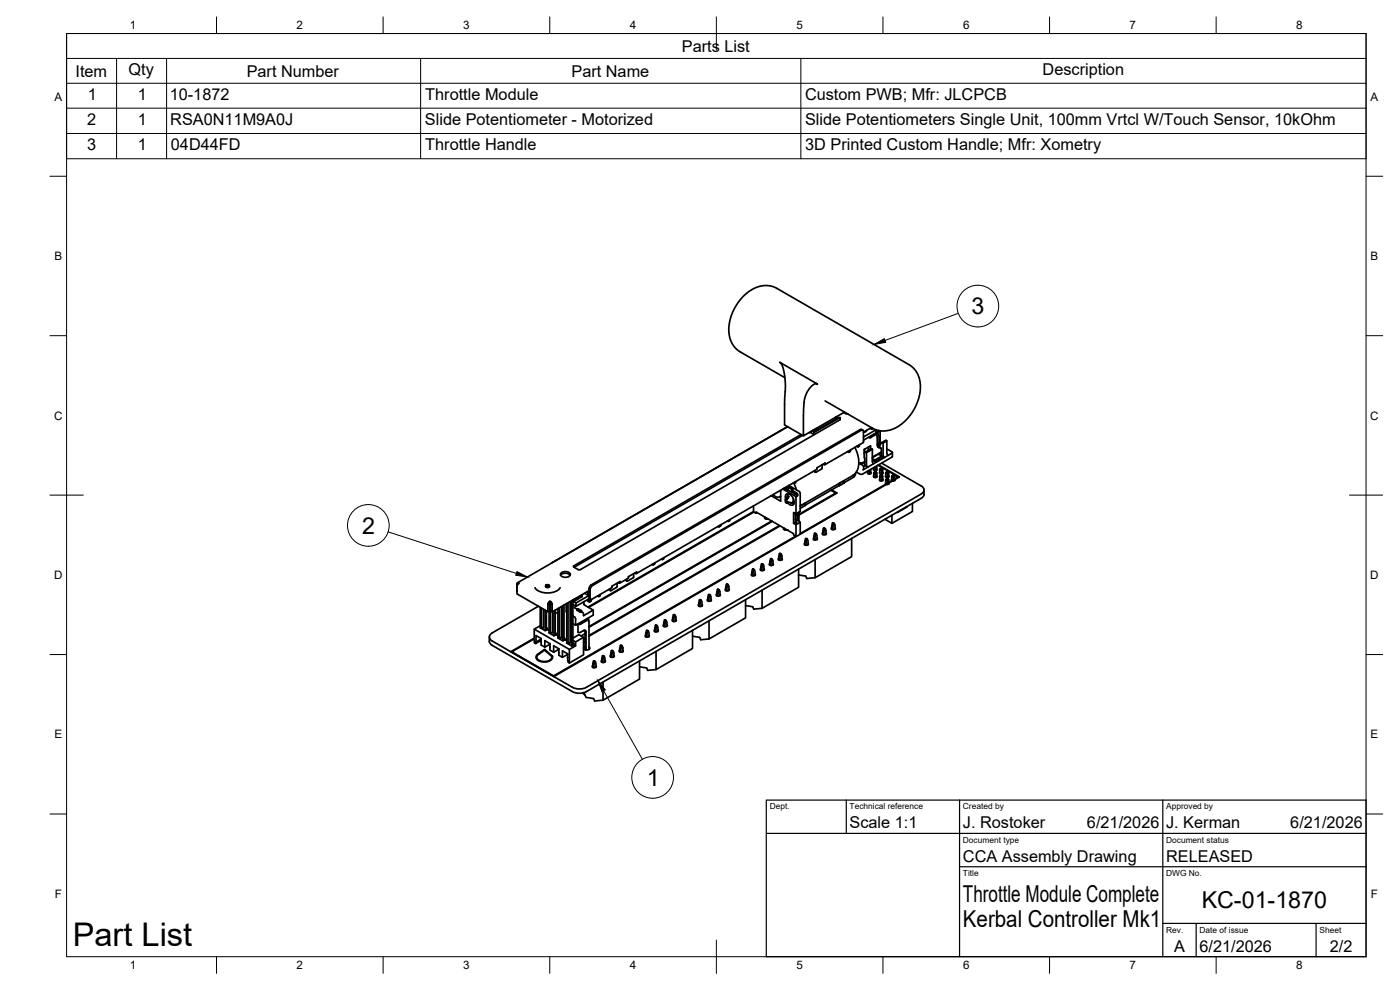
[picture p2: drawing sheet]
<svg xmlns="http://www.w3.org/2000/svg" width="420mm" height="297mm" viewBox="0 0 420 297" stroke-linecap="round" stroke-linejoin="round" font-family="sans-serif">
<!-- layer: Visible -->
<g fill="none" stroke="#000" stroke-width=".51">
<path d="M235.5 113.3l-13.9-8.1-1.6-1.7-.9-2-.4-1.9 .2-2.5 .6-2.6 1.1-2.3 1.1-1.7 1.7-1.9 2.3-1.7 1.9-.9 1.5-.3h1.6l2.4 .8 39.8 23 1.8 1.7 1.3 2.6 .2 1.7-.1 2.6-.6 2.2-1.1 2.5-1.7 2.4-1.9 1.9-1.8 1.2-2 .8-2.3 .2-2.1-.4-15-8.6M235.5 121.4v6.1l5.6 3.3M235.5 121.3l.2-5-.2-3.5-.7-3-.8-1.1 11.4 6.6-.9-.1-1.1 .8-1 1.4-.8 1.7-.4 3.6-.1 8.1 12.3-7.2M236.3 128l-70.8 40.9M236.4 128l-81.1 46.9M240.4 130.4l-68.2 39.4M240.9 130.6l-68.6 39.6M242.8 129.8h.5l.9 .5M243.3 129.5v.3M243.8 129.3l.5 .2-.1 1M244.6 128.7l.5 .3M246.7 139.5v1.2l-1.8 1"/>
<path d="M247.1 139.3h.5v-.4l-2.4 1.5-.1 .4M250.7 125.2v.6l.6-.4M250.8 125.1l.5 .3M251.1 125l.6 .3h.4M251.3 125.4l-6.8 4-.5-.3 .5 .2 .6-.3v-.5M252 126l-77.8 44.9h-.7l-1.3-.7v-.5M252.1 125.9v-.6l-7.9 4.5M252.1 125.6l-.1 .4M253.2 123.8l1.3 .4M254.1 124l-.3 .1M254.3 135.5l.4 .2M254.8 135.2l-.1 .5 .5-.4"/>
<path d="M255.4 134.9l-.2 .4M256.6 134.2l.7 2 .4 2.3-.1 1.8-1 1.9-16.4 9.6M257.2 133.9l.3 .2M257.3 133.8l.3 .2M257.8 133.5l.2 .3-.4 .2M258.4 139.1l-.1 .2M258.6 128.9l.3 .2M258.6 128.9h-.5l-80.6 46.6M259.1 131.1l3.8-2.1v.9l-3.8 2.2M259.1 129.5v3.1M259.2 132.5l-.2 .3-11.5 6.6M259.2 129.5l-.2-.4h-.5l-80.7 46.6-.5 .5-.2 .7"/>
<path d="M259.4 134.9v1.1M259.4 134.8v.1M259.5 134.8v1.1M259.5 139.6l-.4 .2M259.5 138.5l-1.1 .6v-.3l-.7 .4M259.5 138.6l-1.1 .7M259.6 135.7l.4 .1v3.7l.4 .6-.9-.5-.1-3.6zM259.6 135.7l1.8-1 .4 .1v3.7M260.6 134.1v1M260.7 134.1v1M261.1 128.5l.5 .2 .4-.1M261.3 134.7v-.9l-1.9 1"/>
<path d="M261.3 130.9v.4l-.6-.1M261.5 128.3l-2.3 1.4 .6-.2 .2-.4M261.8 137.6l.8 .4v.5M261.8 134.8l-1.8 1M261.8 138.5l.4 .6M262.8 130l-1.5 .9M263 130.2l.2 .5 .1 2.7a.84 .84 0 0 0 1 1M263.1 139.8v1.3M263.3 131.1l.2 1.1-.2 1.3M263.4 129.9l.6 2a2.14 2.14 0 0 1-.7 1.9M263.4 133.8v.1M263.5 139.6l6.1 3.5-1.1 .6"/>
<path d="M263.6 129.2l-.7 .7M263.7 136.3l.9 .5-2 1.2M263.7 139.5l6.2 3.6M263.8 136.2v.1M263.9 129.2l-1 1.2-1.7 .9M264 134l-.5 .1M264 129.2l.1 4.2M264.1 133.6l-.7 .3 .3 .2M264.5 135.6l-2.7 1.6M264.5 135.8l-2.7 1.5M264.6 138.9l11.8 6.9M264.6 132.8l1.2-.6 .3 .1v3.7"/>
<path d="M265 136.7v-3.8l-.3-.1-.8 .9v.5l.6 .4v2.2M265 136.7l.4 .6-.8-.5v.5l-2 1.2-.8-.4M266.1 134.7l1.6 .9 .1 .2-8.8 5.2 .1-1.2-1.1-.7M266.1 132.3l-1.1 .6M266.2 136l.3 .6M267.8 135.8l-.1 1.3-8.9 5.2-.7-.1-1.1-.6M215.5 157.9l.3 .2M215.9 157.7l-.1 .4 .3-.2M216.4 157.4l-.3 .5M218.3 156.3l.2 .1M218.4 156.3l.3 .1M218.9 156l.2 .2-.4 .2"/>
<path d="M226.1 151.8v1.8M226.1 153.5l-49.6 28.6M226.2 153.6l.7 .4v-.4l11.3 6.5v.4l.6 .4-72.7 41.9-12.5-7.2 6.7-3.9M226.3 153.6l-49.6 28.7M227.2 153.8l-.3 .2M229.5 155.1l.2 .5 .8 .1M229.8 155.3v.4M231.6 156.3l-54.8 31.7M231.8 156.4l-55 31.8M232 148.4l1.3 .8 1-.3M233.9 157.7l-57.1 33M234.1 147.2l.2 .1v3.1l-2.9-1.7"/>
<path d="M234.1 157.8l-57.3 33.1M235 146.8l3.9 2.2v5.2l-.7-.4v3.2l.7 .4v3.5M235.2 158.4l.1 .5 .9 .1M235.3 146.5l.3 .1M235.4 146.5l-.4 .2M235.5 158.6v.4M235.7 146.6l3.7 2.1v-.2M235.7 146.2l-.1 .4 .3-.1M235.7 149.9l.1 .9zM235.7 149.9l.4-.6-.3 .7M235.8 149.8a1 1 0 0 1 .1-1.5 1 1 0 0 1 1.5 .3 1.91 1.91 0 0 1 .4 3l-.7-.1-.7-.7M236.1 149.3l.6-.3-.6 .8"/>
<path d="M236.1 146.2l.5 .2M236.1 146.2l-.1 .2M236.2 146l-.1 .2M236.5 149.5l-.4 .3v.8l1.6 .3M236.6 146.2l.2-.2 1.1 .6-.3 .2zM236.6 146.2v.9M236.6 148.2l-.3 .8M236.6 150.7l-.4 .3-.4-.2M236.7 148.2l-.5 1M236.7 145.7l3.1 1.7 .3 .4 .1 5.6-1.3 .8M236.7 149l-.5 .4M236.8 145.7h.1"/>
<path d="M237.2 150.8l.6 .3h.5M237.6 146.8v.6l1.1 .6v.3v-.3l-1.1-.6v-.3M237.9 146.6l-.3 .5 1.4 .8 .4 .6M238.1 149.5l-.1 1.2-.3 .1M238.1 144.9l.3 .1M238.2 144.9l.8 2.1M238.7 154v2.7M238.7 155.9l.5 .3M238.7 144.5l.2 .3-.5 .2-.2-.2M238.9 157.4l1.3-.7v3.5M239 154.1v.4l.5-.1M239 156.1v.6"/>
<path d="M239 154.5l-.3-.2 .5 .3M239 156.7l.2 .3M239.1 157l-.4-.3-.5 .3M239.2 154.6l.3-.2v1.7l-.3 .1zM239.4 148.7l-.5 .3M239.8 153.7l.1 2.8M239.9 156.6l.3 .1M241.6 150.9l-1.4 1M241.7 151v.6l-1.5 .9M244.4 141.3v.1M244.4 141.4l.4 .3M244.7 141.1v.5l.2 .1"/>
<path d="M245.1 140.9l-54.1 31.2M246.9 159.3l.4 .2v1M247 159.8l-.2 .4 .7 .3 .5-.2-.1-.4M247.1 158.5l-.2 1.9M247.1 158.5l.6 .1M247.1 158.5l.4 .2M247.3 159.5l.4-.9 .2 1.7M249.4 147.1l1.4 .8-11 6.4M249.6 147l1.6 .9-11.4 6.6M249.6 157.7l.4 .2v1M249.6 158.3l-.2 .3 .8 .3 .5-.2-.1-.4M249.9 156.9l-.3 1.9"/>
<path d="M249.9 156.9l.5 .1M249.9 156.9l.3 .2M250 157.9l.4-.9 .2 1.8M251.9 145.1v.6M253.3 144.2l-1.4 .8v.7M253.4 144.3v.6l-11.7 6.6M256.1 143.2l-2.7 1.6M256.2 142.5l-.2 .1M256.7 142l-.1 .7-.5 .5M260.4 141.3v.8M260.4 141.7a.45 .45 0 0 0 .5 .6 .45 .45 0 0 0 .4-.6M260.9 141.1v1.1"/>
<path d="M261.3 140.8v1.3M262.2 140.3v.8M262.2 140.7a.45 .45 0 0 0 .5 .5 .45 .45 0 0 0 .4-.5M262.2 142.8a.45 .45 0 0 0 .5 .5 .45 .45 0 0 0 .4-.5M262.5 141.6h.3zM262.5 141.6l-.3 .2M262.7 141.7v.4l-.5-.3v1.4M262.7 140v1.2M262.8 141.6l.3 .2M263.1 143.2v-1.4l-.4 .3v1.2M264 141.7a.45 .45 0 0 0 .5 .6 .45 .45 0 0 0 .4-.6M264 143.8a.45 .45 0 0 0 .5 .5 .45 .45 0 0 0 .4-.5"/>
<path d="M264.3 140.5h.3zM264.3 142.6h.3zM264.3 140.5l-.3 .3M264.3 142.6l-.3 .3M264.5 140.6v.4l-.5-.2v1.3M264.5 142.7v.4l-.5-.2v1.3M264.6 140.5l.3 .3M264.6 142.6l.3 .3M264.9 142.1v-1.3l-.4 .2v1.2M264.9 144.2v-1.3l-.4 .2v1.2M265.8 144.8l.1 .4M265.9 145.3l-25.7 14.8"/>
<path d="M265.9 145.2l.2 .1M266.1 141.6h.3zM266.1 143.6h.3zM266.1 141.6l-.3 .2M266.1 143.6l-.3 .3M266.3 141.7v.4l-.5-.3v1.4M266.3 143.7v.5l-.5-.3v1.3M266.4 141.6l.3 .2M266.4 143.6l.3 .3M266.7 143.2v-1.4l-.4 .3v1.2M266.7 145.2v-1.3l-.4 .3v1.2M266.7 142.8a.45 .45 0 0 1-.4 .5 .45 .45 0 0 1-.5-.5"/>
<path d="M266.7 144.8v.4l-.6 .1-99.9 57.7M267.6 143.8l.1 .4M267.7 144.2l-1 .5M267.7 144.2l.2 .1M267.7 154.6v2.4l-2.1-1.2M267.9 144.3l-1.2 .5M267.9 142.6h.3zM267.9 142.6l-.3 .3M268.1 142.7v.4l-.5-.2v1.3M268.2 142.6l.3 .3M268.5 143.8v.4l-.6 .1M268.5 143.8l.1 .1"/>
<path d="M268.5 144.2v-1.3l-.4 .2v1.2M269.9 143l-1.3 .9M272 152.1h.2M272.2 152l-2.9 1.6M273.8 151v2.5l-6.1 3.5M276.4 149.5l-100.9 58.3-1.9 .2-1.8-.5-24.1-13.9-.6-.5-.2-.7M276.4 148.2l-100.4 58M276.4 145.8a1.29 1.29 0 0 1 .9 1.2 1.29 1.29 0 0 1-.9 1.2M277.3 147v1.6l-.9 .9M155.1 175.2l.1 2.3M155.1 175.2l.3-.3 .4 .2-.4 .2-.2 .6v2.3l9.2 5.3v-2.2l.5-.8M160.5 176.3l.6 .7 .9 .5 2.1 .4 2.8-.5 1.2-1.1"/>
<path d="M163.7 176l.6 .3 .6-.3M163.7 175.8v.2M163.8 175.7l.7-.3 .4 .4-.7 .3zM164.1 175.6l.3-.1 .3 .3-.5 .2-.2-.2zM164.9 175.8v.2M168.3 172.6a1.97 1.97 0 0 1 2.8 0M168.3 172a1.95 1.95 0 0 1 2.9 .2 1.67 1.67 0 0 1-2.9 .5zM172.4 179.8l.1 .5v-.4M174.7 178.4l-.1 .3-2.7 1.4-.3 .6v13.1l-1.5-.8v-11.9M174.7 178.5l-.1 .6-2.1 1.2M175.4 178l1 .6M176.7 179.7l-3.8 2.2"/>
<path d="M176.8 178.4l-.4 .2v-1.2l-10.7 6.2-.4-.2v-2.4h-.4M176.8 179.7h-.1M176.8 178.7l-3.9 2.2M177.1 176.9v3M177.1 179.9l-.2 .3-.6-.3M177.5 175.5l-.7 .8v3.4M177.6 179.8l-.3 .6-.4 .2 .2-.5M179.4 178.8l.3 .2M180 178.4l.2 .3-.5 .3-.2-.3M182.8 176.8l.4 .4M183.7 176.1l-.2 .3-6.5 3.8M185.2 175l-.1 1.2-1.7 1-.2-.1v-.5"/>
<path d="M185.5 174.8l.4 .2 .2-.5-2.5 1.4v.2M187.8 173.9l.4 .5M188.5 173.5l-2.5 1.4M190.2 172.1l-.1 1.2-1.8 1-.2-.1v-.5M190.5 171.9l.4 .2 .2-.5-2.5 1.4-.1 .5M195.7 169.4l.3 .1M196.6 168.8l-.6 .7 .1-.4M198.5 167.7l.3 .2M198.6 167.7l.1 .1M199.1 167.4l.2 .2-.6 .2M209.9 180l.6 .1-.4 .9-.4-.2 .2-.8 .4 .2M212.4 179.2v1.1"/>
<path d="M212.4 179.8l-.2 .3 .8 .3 .5-.2-.1-.4M212.6 178.4l.6 .1-.4 .9-.4-.2 .2-.8 .4 .2M212.8 179.4v1M213.2 178.5l.2 1.8M215.1 177.7l.4 .2v1M215.1 178.2l-.2 .4 .7 .3 .6-.3-.1-.3M215.3 176.9l-.2 1.9M215.3 176.9l.6 .1M215.3 176.9l.4 .2M215.5 177.9l.4-.9 .2 1.7M217.8 176.1l.4 .2v1M217.8 176.7l-.2 .3 .8 .3 .5-.2-.1-.4"/>
<path d="M218 175.3l-.2 1.9M218 175.3l.5 .1M218 175.3l.4 .2M218.2 176.3l.3-.9 .3 1.8M223.8 179.9v5.5l-11 6.3-2.5 .2-.3-.7-2.2-.3M225.6 171.6v1.1M225.7 172.1l-.2 .4 .7 .3 .5-.2-.1-.4M225.8 170.8l.6 .1-.4 .9-.4-.2 .2-.8 .4 .2M226 171.8v1M226.4 170.9l.2 1.7M228.3 170v1.1M228.3 170.6l-.2 .3 .8 .3 .5-.2-.1-.4"/>
<path d="M228.5 169.2l.6 .1-.4 .9-.4-.2 .2-.8 .4 .2M228.7 170.2v1M228.7 177.1v5.4M229.1 169.3l.2 1.8M231 168.5l.4 .2v1M231 169l-.2 .4 .8 .3 .5-.3-.1-.3M231.2 167.7l-.2 1.9M231.2 167.7l.6 .1M231.2 167.7l.4 .2M231.4 168.7l.4-.9 .2 1.7M233.7 166.9l.4 .2v1M233.7 167.5l-.2 .3 .8 .3 .5-.2-.1-.4"/>
<path d="M233.9 166.1l-.2 1.9M233.9 166.1l.6 .1M233.9 166.1l.4 .2M234.1 167.1l.4-.9 .2 1.8M239.7 170.8v5.4l-11 6.3-2.5 .3-.3-.8-2.1-.3M241.6 162.4v1.1M241.6 163l-.2 .3 .7 .3 .5-.2-.1-.4M241.8 161.6l.5 .1-.4 .9-.3-.2 .2-.8 .3 .2M241.9 162.6v1M242.3 161.7l.2 1.8M244.2 160.9v1.1M244.3 161.4l-.2 .3 .7 .3 .5-.2-.1-.4"/>
<path d="M244.5 160l.5 .2-.4 .8-.4-.1 .3-.9 .3 .3M244.6 161v1.1M244.6 167.9v5.4M245 160.2l.2 1.7M255.6 161.6v5.4l-11 6.3-2.5 .3-.3-.7-2.1-.4M146.9 191.1v1.3M160.3 191.5l-7 4M160.3 188.8l10.6 6M160.9 192.6v-1.9l1.5 .9v1.9l1.1 .7 1.6-.9M161.6 181.9l-13.9 8a1.29 1.29 0 0 0-.8 1.2 1.29 1.29 0 0 0 .8 1.2l24.1 13.9M161.7 196.3l1.7-1.2 2.1 1.8M161.7 196.3a1.08 1.08 0 0 0-.5 1.3 1.08 1.08 0 0 0 1.1 .7 2.65 2.65 0 0 0 3.3-1v-.4"/>
<path d="M161.7 196.3h.1M162.1 182.2v6.2l1.5 .8v-6.1M162.1 187.7l-1.8 1.1v4.1l.5 .2M162.1 188.3v.1M162.4 191.7l-1.6 .9v.5l1.6-1M162.4 192.6v.3M162.5 182.4v5.6l.2 .3h.3M163.1 188.3h-.1M163.2 182.8l-.1 5.5M163.5 194.2v-2l1.6 .9v2l1.1 .6 1.5-.9M164 188.3l.3 .2v.4l.5 .3M164 183.3v5.8"/>
<path d="M164.3 188.9l-.7 .3M164.8 189.9h.1M164.9 180.5l.2-.1 .4 .3 .2 .6M164.9 181l-.1 2.3-.4 .2M165.1 180.4v.5M165.1 194.1v.3M165.2 181.5v8l.3 .4 .3-.2v-6.2M165.3 181.4l-.5 .2M165.7 181.3v2.3M165.8 196.8v.1a1.68 1.68 0 0 1-2 1.7l-1.6-.1a1.23 1.23 0 0 1-1.2-.9 1.23 1.23 0 0 1 .5-1.4l1.9-1.3 2.4 1.9M166.2 195.7v-1.9l1.5 .9v1.9l1.1 .6 1.6-.9M166.3 183.3v7.5l-1.5-.9v-6.6"/>
<path d="M166.6 189.9l.3 .1v.4l.5 .3M166.6 183.7l.8 .4M166.6 183.1v7.5M166.9 190.4l-.6 .4M167.4 191.4h.1M167.7 195.6v.3M167.8 182.4v8.6l.2 .4h.3M168.4 191.4h-.1M168.5 182l-.1 9.4M168.9 181.7v10.6l-1.5-.9v-8.8M169.3 191.4l.3 .1v.4l.5 .3M169.3 181.6v10.5"/>
<path d="M169.6 191.9l-.7 .4M169.9 181.2l.2 2.5M170.1 183.8h.1M170.1 192.9v.1M170.4 197.2v.3M170.5 180.9v11.7l.2 .3h.3M171.1 180.5l-.1 12.4M171.6 193.8h.1M171.9 191.5l1.8-1.1 1.4 .8-2.4 1.4-.8-.5M171.9 192.9l.3 .2v.4l-.6 .3M171.9 187.1l.8 .5M171.9 180.5v13.2"/>
<path d="M172 180.4l.9 .5v1l-1-.5M172.2 193.5l.5 .3M172.3 182.1l.9 .7M172.4 180.2l-.5 .3M172.7 192.6v1.2l-1.8 1v4.1M173.1 182.8l1.1 .6 .3-.2-1-.6-.4 .2v.3l1.1 .6 .3-.2 .3 .2M174.2 183.4v.3M174.5 183.2v.4M175.1 191.2v5.3l-4.2 2.4-.4-.2-.1-.6v-1.9l-1.6-.9v1.9M175.2 180.6v.7M175.2 181.2l2.8 1.9-2.9 1.6v-.6l-.3-.4M175.5 189.1l.1 5.1 .3 .2v.6"/>
<path d="M175.6 190.1l-1.2 .7M175.6 194.1l-.5 .3M175.6 191.8l-.5 .3M175.6 192.6l-.5 .3M175.6 194.3v.7M176.1 186.2l-1.9 1.1h-.7M176.1 186.2l.5-.1 .2 .5-.1 8.3M176.3 186l.3 .1M176.3 186h-.5l-2.3 1.3v2.4l.5 .1 1.5-.7 .3 .2 .1 5.1M176.6 180.1l-.2 .3 .5 .2M176.6 185.4v.8M176.7 194l.3 .2a.97 .97 0 0 1-.7 .9 .97 .97 0 0 1-1-.3l-.2-.1"/>
<path d="M177.9 199.1v1.2M177.9 199.7l-.2 .3 .7 .3 .5-.2v-.3M178 183.1v1.5l-5.3 3v-2.1l-.8-.7M178.1 198.4l.5 .1-.4 .9-.3-.3 .2-.7 .4 .2M178.2 199.4v.9M178.6 198.5l.3 1.7M180.6 197.6v1.1M180.6 198.1l-.2 .4 .7 .3 .5-.2v-.4M180.8 196.8l.5 .1-.3 .9-.4-.2 .2-.8 .4 .2M181 197.8v1M181.3 196.9l.2 1.8M183.3 196l.3 .2v1"/>
<path d="M183.3 196.6l-.2 .3 .7 .3 .5-.2v-.4M183.5 195.2l-.2 2M183.5 195.2l.5 .2M183.5 195.2l.4 .2M183.6 196.2l.4-.8 .2 1.7M186 194.5l.3 .2v1M186 195l-.2 .4 .7 .3 .5-.3-.1-.3M186.2 193.7l-.2 1.9M186.2 193.7l.5 .1M186.2 193.7l.3 .2M186.3 194.7l.4-.9 .2 1.7M191.9 198.3v5.5l-10.9 6.3-2.5 .2-.4-.7-2.2-.4-.6-1.2"/>
<path d="M193.8 190v1.1M193.8 190.5l-.2 .4 .8 .3 .5-.3-.1-.3M194 189.2l.6 .1-.4 .9-.4-.2 .2-.8 .4 .2M194.2 190.2v1M194.6 189.3l.2 1.7M196.5 188.4v1.1M196.5 189l-.2 .3 .7 .3 .5-.2v-.4M196.7 187.6l.6 .1-.4 .9-.4-.2 .2-.8 .4 .2M196.9 188.6v1M196.9 195.5v5.4M197.3 187.7l.2 1.8M199.2 186.8l.4 .3v1"/>
<path d="M199.2 187.4l-.2 .3 .8 .3 .5-.2-.1-.3M199.4 186.1l-.2 1.9M199.4 186.1l.5 .1M199.4 186.1l.4 .2M199.6 187.1l.3-.9 .3 1.7M201.9 185.3l.3 .2v1M201.9 185.8l-.2 .4 .7 .3 .5-.2v-.4M202.1 184.5l-.2 1.9M202.1 184.5l.5 .1M202.1 184.5l.4 .2M202.2 185.5l.4-.9 .3 .6v1.2M207.8 189.1v5.5l-10.9 6.3-2.5 .2-.3-.7-2.2-.3"/>
<path d="M209.7 180.8v1.1M209.7 181.3l-.2 .4 .8 .3 .5-.3-.1-.3M210.1 181v1M210.5 180.1l.2 1.7M212.8 186.3v5.4M171.8 206.2l1.1 .4 1.3 .1 1.8-.5M174.9 207.9l.7 .7M175.2 207.8l.1 .2M181 204.6v5.5"/>
</g>
<g fill="#000">
<circle cx="236.2" cy="159" r=".25"/>
<circle cx="238.7" cy="148" r=".25"/>
</g>
<!-- layer: BORDER -->
<g fill="none" stroke="#000" stroke-width=".3">
<path d="M20 10.1h390v276.9h-390zM65 5.1v5M115 5.1v5M165 5.1v5M215 5.1v10M265 5.1v5M315 5.1v5M365 5.1v5M15 52.9h5M410 52.9h5M15 100.7h5M410 100.7h5"/>
<path d="M15 148.6h10M405 148.6h10M15 196.4h5M410 196.4h5M15 244.2h5M410 244.2h5M65 287v5M115 287v5M165 287v5M215 282.1v9.9M265 287v5M315 287v5"/>
<path d="M365 287v5"/>
</g>
<!-- layer: TITLEBLOCK -->
<path d="M230 240.1h180v46.9h-180zM230 250h180M254 240.1v9.9M288 240.1v46.9M349 240.1v46.9M288 260.1h122M349 277.1h61M359 277.1v9.9M395 277.1v9.9" fill="none" stroke="#000" stroke-width=".36"/>
<!-- layer: Parts Lists -->
<path d="M20 10.1h390v37.5h-390zM20 17.5h390M35 17.5v30.1M50 17.5v30.1M126.2 17.5v30.1M240.3 17.5v30.1M20 25h390M20 32.5h390M20 40.1h390" fill="none" stroke="#000" stroke-width=".3"/>
<!-- layer: Balloons -->
<g fill="none" stroke="#000" stroke-width=".3">
<circle cx="293.5" cy="91.8" r="6.3"/>
<circle cx="110.5" cy="157.6" r="6.3"/>
<circle cx="195.9" cy="233.3" r="6.3"/>
</g>
<!-- layer: 0 -->
<path d="M262.3 103.4l3.1-1.8 .4 1.1zM155.2 171.5l3.1 1.6-3.5-.5zM179.4 204.2l2.3 2.8-1 .5z" fill="#000" stroke="#000" stroke-width=".3"/>
<path d="M287.6 94l-22 8.2M116.5 159.6l38.5 12.4M181.2 207.3l11.6 20.5" fill="none" stroke="#000" stroke-width=".3"/>
<text font-size="9.8" x="21.8" y="283.7">Part List</text>
<g font-size="7">
<text x="291.5" y="94.3">3</text>
<text x="108.7" y="160.2">2</text>
<text x="194.2" y="235.8">1</text>
<text x="289" y="270.6">Throttle Module Complete</text>
<text x="360.6" y="272.3">KC-01-1870</text>
<text x="289" y="278.1">Kerbal Controller Mk1</text>
</g>
<g font-size="4.9">
<text x="204.6" y="15.5">Parts List</text>
<text x="22.7" y="23">Item</text>
<text x="38.6" y="22.5">Qty</text>
<text x="74" y="23">Part Number</text>
<text x="171.5" y="23">Part Name</text>
<text x="312.9" y="22.5">Description</text>
<text x="26.3" y="29.9">1</text>
<text x="41.3" y="29.9">1</text>
<text x="50.9" y="30">10-1872</text>
<text x="127.6" y="30">Throttle Module</text>
<text x="241.6" y="30">Custom PWB; Mfr: JLCPCB</text>
<text x="26.2" y="37.4">2</text>
<text x="41.3" y="37.4">1</text>
<text x="51.1" y="37.5">RSA0N11M9A0J</text>
<text x="127.5" y="37.5">Slide Potentiometer - Motorized</text>
<text x="241.6" y="37.5">Slide Potentiometers Single Unit, 100mm Vrtcl W/Touch Sensor, 10kOhm</text>
<text x="26.1" y="45">3</text>
<text x="41.3" y="45">1</text>
<text x="51.3" y="45.1">04D44FD</text>
<text x="127.6" y="45">Throttle Handle</text>
<text x="241.6" y="45.1">3D Printed Custom Handle; Mfr: Xometry</text>
<text x="255" y="248.5">Scale 1:1</text>
<text x="289" y="248.5">J. Rostoker</text>
<text x="326.2" y="248.5">6/21/2026</text>
<text x="350" y="248.5">J. Kerman</text>
<text x="387.2" y="248.5">6/21/2026</text>
<text x="289" y="258.6">CCA Assembly Drawing</text>
<text x="350" y="258.6">RELEASED</text>
<text x="352.3" y="285.7">A</text>
<text x="360" y="285.5">6/21/2026</text>
<text x="399.1" y="285.7">2/2</text>
</g>
<g font-size="3.5">
<text x="39" y="8.8">1</text>
<text x="89" y="8.8">2</text>
<text x="139" y="8.8">3</text>
<text x="189" y="8.8">4</text>
<text x="239" y="8.8">5</text>
<text x="289" y="8.8">6</text>
<text x="339" y="8.8">7</text>
<text x="389" y="8.8">8</text>
<text x="16.3" y="30.2">A</text>
<text x="411.3" y="30.2">A</text>
<text x="16.3" y="78">B</text>
<text x="411.3" y="78">B</text>
<text x="16.2" y="125.9">C</text>
<text x="411.2" y="125.9">C</text>
<text x="16.2" y="173.7">D</text>
<text x="411.2" y="173.7">D</text>
<text x="16.3" y="221.6">E</text>
<text x="411.3" y="221.6">E</text>
<text x="16.4" y="269.4">F</text>
<text x="411.4" y="269.4">F</text>
<text x="39" y="290.8">1</text>
<text x="89" y="290.8">2</text>
<text x="139" y="290.8">3</text>
<text x="189" y="290.8">4</text>
<text x="239" y="290.8">5</text>
<text x="289" y="290.8">6</text>
<text x="339" y="290.8">7</text>
<text x="389" y="290.8">8</text>
</g>
<g font-size="2.5">
<text x="231" y="242.9">Dept.</text>
<text x="255" y="242.9">Technical reference</text>
<text x="289" y="242.9">Created by</text>
<text x="350" y="242.9">Approved by</text>
<text x="289" y="252.8">Document type</text>
<text x="350" y="252.8">Document status</text>
<text x="289" y="262.9">Title</text>
<text x="350" y="262.9">DWG No.</text>
<text x="350" y="279.9">Rev.</text>
<text x="360" y="279.9">Date of issue</text>
<text x="396" y="279.9">Sheet</text>
</g>
</svg>
